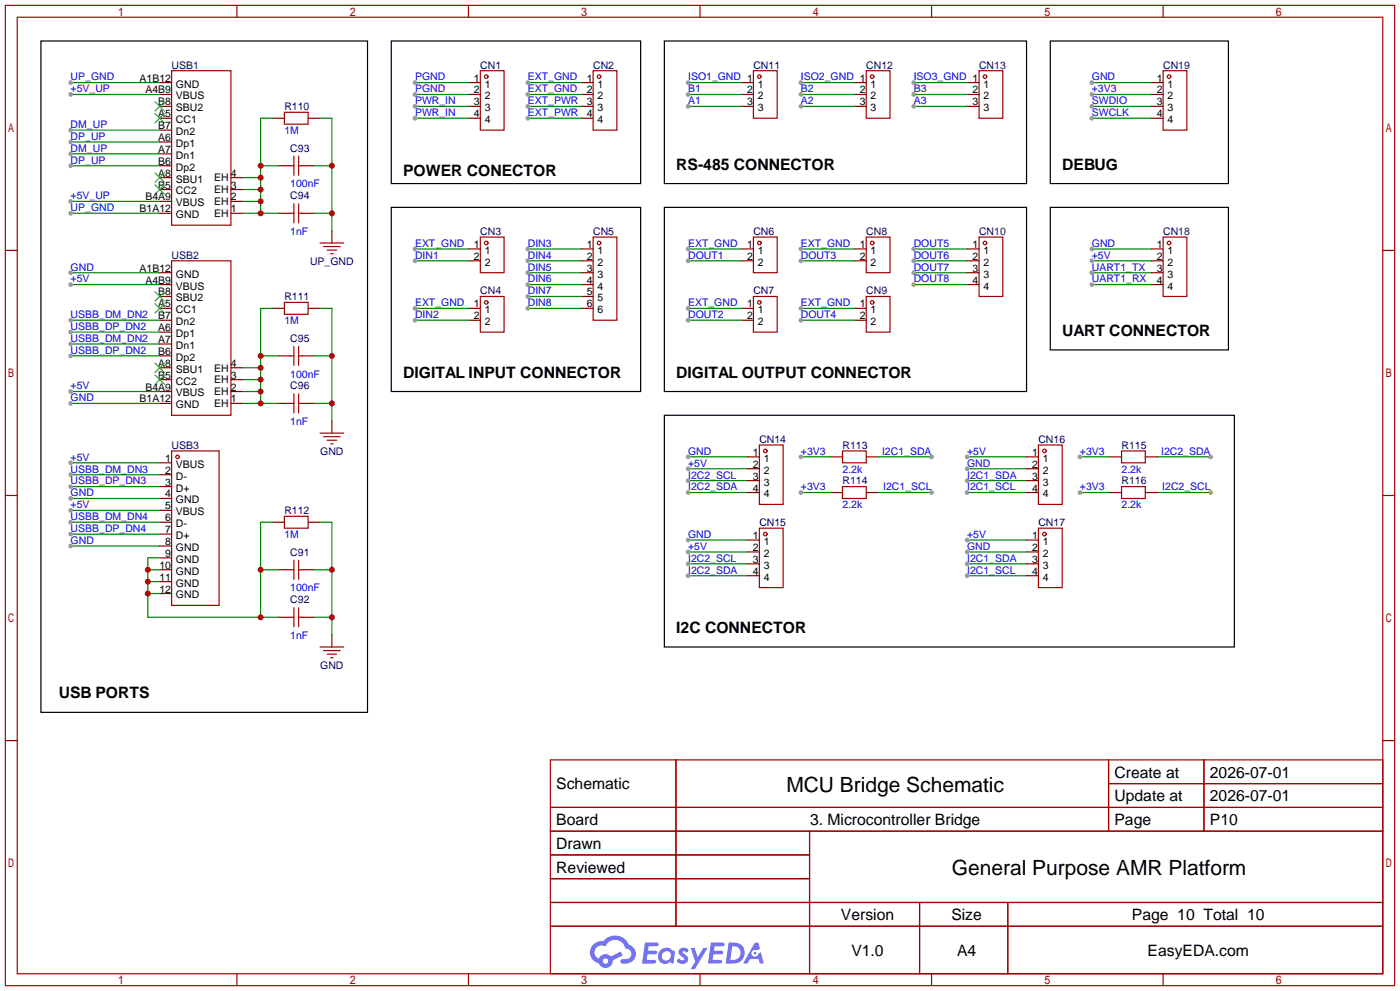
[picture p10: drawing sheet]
<svg xmlns="http://www.w3.org/2000/svg" width="299mm" height="212mm" viewBox="0 0 299 212" stroke-linecap="round" stroke-linejoin="round" font-family="sans-serif">
<g fill="none" stroke="#a10000" stroke-width=".25">
<path d="M1.1 1.1h297.2v209.6h-297.2zM3.7 3.7h292.1v204.5h-292.1zM50.7 1.1v2.6M100.2 1.1v2.6M149.7 1.1v2.6M199.3 1.1v2.6M248.8 1.1v2.6M1.1 53.5h2.6M295.8 53.5h2.5M1.1 105.9h2.6M295.8 105.9h2.5M1.1 158.3h2.6"/>
<path d="M295.8 158.3h2.5M117.7 162.4h178.1v45.8h-178.1zM117.7 172.6h178.1M117.7 177.7h178.1M144.6 162.4v35.6M173.2 177.7v30.5M237.1 162.4v15.3M237.1 167.5h58.7M257.5 162.4v15.3M117.7 182.8h55.5M117.7 192.9h178.1M117.7 187.8h55.5"/>
<path d="M117.7 198h178.1M196.7 192.9v15.3M215.6 192.9v15.3M50.7 208.2v2.5M100.2 208.2v2.5M149.7 208.2v2.5M199.3 208.2v2.5M248.8 208.2v2.5"/>
</g>
<g fill="#5487ff">
<path d="M145.5 202.8a1.3 1.3 0 0 1 1.8 .3l-.4 .6a.54 .54 0 0 0-.9-.2l.1 .2a1.28 1.28 0 0 1 .8 2 1.53 1.53 0 0 1-2.2-.3l.5-.6 .8 .5a.31 .31 0 0 0 .4-.3 .31 .31 0 0 0-.3-.3 1.12 1.12 0 0 1-.6-1.9z"/>
<path d="M147.7 202.7h.9l.7 1.9 1.1-1.9h.9l-2.7 4.5h-.9l1-1.7z"/>
<path d="M138 201.5h1.6a1.31 1.31 0 0 1 1.2 .2 .4 .4 0 0 1-.3 .6h-1.8l-.1 .9h1.6a.4 .4 0 0 1 .4 .4 .4 .4 0 0 1-.4 .4h-1.7l-.2 1.2h1.4a.46 .46 0 0 1 .5 .1 .46 .46 0 0 1 .1 .5l-.3 .2h-2.7z"/>
<path d="M152.1 201.5h1.6a1.32 1.32 0 0 1 1.3 .2 .39 .39 0 0 1-.4 .6h-1.7l-.2 .9h1.7a.4 .4 0 0 1 .3 .4 .4 .4 0 0 1-.4 .4h-1.7l-.2 1.2h1.4a.46 .46 0 0 1 .5 .1 .46 .46 0 0 1 .1 .5l-.3 .2h-2.7z"/>
<path d="M161.5 201.5h.7l.4 1.3-.7 .4a.75 .75 0 0 0-1.1 .3 .75 .75 0 0 0 .5 1 .75 .75 0 0 0 .9-.6l.6-.3 .6 2.4h-.9l-.2-1h-1.9l-.5 1h-.9z"/>
<path d="M155.9 201.5l-.7 4.5h1.5a2.27 2.27 0 0 0 2.6-2.3 2.27 2.27 0 0 0-2.7-2.2zM156.6 202.3a1.5 1.5 0 0 1 1.8 1.5 1.5 1.5 0 0 1-1.9 1.4h-.3z"/>
<path d="M141.3 203.1a1.6 1.6 0 0 0-.3 2.3 1.6 1.6 0 0 0 2.3 .2l.8 .4 .3-2.5-.2-.3h-.4a1.58 1.58 0 0 0-2.5-.1zM141.9 203.6a.98 .98 0 0 1 1.6 .5 .98 .98 0 0 1-1.1 1.2 .94 .94 0 0 1-.8-.6 .94 .94 0 0 1 .3-1.1z"/>
<path d="M126.9 201.9a2.37 2.37 0 0 0 1.2 4 1.54 1.54 0 0 0 1.7 1 1.54 1.54 0 0 0 1.3-1.6l2.1-1.1-.5-.8-2 1.1a1.57 1.57 0 0 0-2.6 .4 1.5 1.5 0 0 1-.8-2.1 1.5 1.5 0 0 1 2.2-.5 2.23 2.23 0 0 1 2.3-1.4 2.23 2.23 0 0 1 2 1.8 1.16 1.16 0 0 1 1.2 1.1 1.16 1.16 0 0 1-1 1.3h-.7a.47 .47 0 0 0-.6 .3 .47 .47 0 0 0 .4 .6 2.17 2.17 0 0 0 2.5-1 2.17 2.17 0 0 0-.3-2.7l-.8-.4a3.2 3.2 0 0 0-5.4-.7l-1.2 .1zM129 205.4a.58 .58 0 0 1 1.1 0 .58 .58 0 0 1-1.1 0z"/>
<circle cx="161.5" cy="203.8" r=".28"/>
</g>
<g fill="none" stroke="#a10000" stroke-width=".25">
<path d="M36.7 15.1h12.7v33h-12.7zM102.7 15.1h5.1v12.7h-5.1zM126.9 15.1h5.1v12.7h-5.1zM161.2 15.1h5v10.2h-5zM185.3 15.1h5.1v10.2h-5.1zM209.4 15.1h5.1v10.2h-5.1zM36.7 55.8h12.7v33h-12.7zM102.7 50.7h5.1v7.6h-5.1zM126.9 50.7h5.1v17.8h-5.1zM161.2 50.7h5v7.6h-5zM185.3 50.7h5.1v7.6h-5.1zM209.4 50.7h5.1v12.7h-5.1z"/>
<path d="M102.7 63.4h5.1v7.6h-5.1zM161.2 63.4h5v7.6h-5zM185.3 63.4h5.1v7.6h-5.1zM36.7 96.4h10.2v33h-10.2z"/>
<circle cx="104" cy="16.4" r=".38"/>
<circle cx="128.1" cy="16.4" r=".38"/>
<circle cx="162.4" cy="16.4" r=".38"/>
<circle cx="186.6" cy="16.4" r=".38"/>
<circle cx="210.7" cy="16.4" r=".38"/>
<circle cx="104" cy="51.9" r=".38"/>
<circle cx="128.1" cy="51.9" r=".38"/>
<circle cx="162.4" cy="51.9" r=".38"/>
<circle cx="186.6" cy="51.9" r=".38"/>
<circle cx="210.7" cy="51.9" r=".38"/>
<circle cx="104" cy="64.6" r=".38"/>
<circle cx="162.4" cy="64.6" r=".38"/>
<circle cx="186.6" cy="64.6" r=".38"/>
<circle cx="38" cy="97.7" r=".38"/>
</g>
<g fill="none" stroke="#870000" stroke-width=".25">
<path d="M34.2 17.7h2.5M100.2 17.7h2.5M124.3 17.7h2.6M158.6 17.7h2.6M182.8 17.7h2.5M206.9 17.7h2.5M34.2 20.2h2.5M34.2 22.7h2.5M34.2 25.3h2.5M34.2 27.8h2.5M34.2 30.4h2.5M34.2 32.9h2.5"/>
<path d="M34.2 35.4h2.5M34.2 38h2.5M49.4 38h2.5M100.2 20.2h2.5M100.2 22.7h2.5M100.2 25.3h2.5M124.3 20.2h2.6M124.3 22.7h2.6M124.3 25.3h2.6M158.6 20.2h2.6M158.6 22.7h2.6M182.8 20.2h2.5"/>
<path d="M182.8 22.7h2.5M206.9 20.2h2.5M206.9 22.7h2.5M34.2 40.5h2.5M34.2 43.1h2.5M34.2 45.6h2.5M34.2 58.3h2.5M49.4 40.5h2.5M49.4 43.1h2.5M49.4 45.6h2.5M100.2 53.2h2.5M100.2 55.8h2.5"/>
<path d="M124.3 58.3h2.6M124.3 53.2h2.6M124.3 55.8h2.6M158.6 53.2h2.6M158.6 55.8h2.6M182.8 53.2h2.5M182.8 55.8h2.5M206.9 58.3h2.5M206.9 53.2h2.5M206.9 55.8h2.5M34.2 60.8h2.5M34.2 63.4h2.5"/>
<path d="M34.2 65.9h2.5M34.2 68.5h2.5M34.2 71h2.5M34.2 73.5h2.5M34.2 76.1h2.5M34.2 78.6h2.5M49.4 78.6h2.5M100.2 65.9h2.5M100.2 68.5h2.5M124.3 60.8h2.6M124.3 63.4h2.6M124.3 65.9h2.6"/>
<path d="M158.6 65.9h2.6M158.6 68.5h2.6M182.8 65.9h2.5M182.8 68.5h2.5M206.9 60.8h2.5M34.2 98.9h2.5M34.2 81.2h2.5M34.2 83.7h2.5M34.2 86.2h2.5M49.4 81.2h2.5M49.4 83.7h2.5M49.4 86.2h2.5"/>
<path d="M34.2 101.5h2.5M34.2 104h2.5M34.2 106.6h2.5M34.2 109.1h2.5M34.2 111.6h2.5M34.2 114.2h2.5M34.2 116.7h2.5M34.2 119.3h2.5M34.2 121.8h2.5M34.2 124.3h2.5M34.2 126.9h2.5"/>
</g>
<g fill="none" stroke="#3c3" stroke-width=".25">
<path d="M33.1 21.7l2.1 2M33.1 24.3l2.1 2M33.1 37l2.1 2M33.1 39.5l2.1 2M35.2 21.7l-2.1 2M35.2 24.3l-2.1 2M35.2 37l-2.1 2M35.2 39.5l-2.1 2M33.1 62.4l2.1 2M33.1 64.9l2.1 2M33.1 77.6l2.1 2M35.2 62.4l-2.1 2"/>
<path d="M35.2 64.9l-2.1 2M35.2 77.6l-2.1 2M33.1 80.1l2.1 2.1M35.2 80.1l-2.1 2.1"/>
</g>
<path d="M15.1 20.2h19.1" fill="none" stroke="#008700" stroke-width=".25"/>
<circle cx="15.1" cy="20.2" r=".51" fill="#999"/>
<path d="M15.1 17.7h19.1" fill="none" stroke="#008700" stroke-width=".25"/>
<circle cx="15.1" cy="17.7" r=".51" fill="#999"/>
<path d="M15.1 43.1h19.1" fill="none" stroke="#008700" stroke-width=".25"/>
<circle cx="15.1" cy="43.1" r=".51" fill="#999"/>
<path d="M15.1 45.6h19.1" fill="none" stroke="#008700" stroke-width=".25"/>
<circle cx="15.1" cy="45.6" r=".51" fill="#999"/>
<path d="M15.1 27.8h19.1" fill="none" stroke="#008700" stroke-width=".25"/>
<circle cx="15.1" cy="27.8" r=".51" fill="#999"/>
<path d="M15.1 32.9h19.1" fill="none" stroke="#008700" stroke-width=".25"/>
<circle cx="15.1" cy="32.9" r=".51" fill="#999"/>
<path d="M15.1 30.4h19.1" fill="none" stroke="#008700" stroke-width=".25"/>
<circle cx="15.1" cy="30.4" r=".51" fill="#999"/>
<path d="M15.1 35.4h19.1" fill="none" stroke="#008700" stroke-width=".25"/>
<circle cx="15.1" cy="35.4" r=".51" fill="#999"/>
<g fill="none" stroke="#a10000" stroke-width=".25">
<path d="M60.8 24h5.1v2.5h-5.1zM62.1 35.4h.8M62.9 33.4v4.1M63.9 33.4v4.1M63.9 35.4h.7M62.1 45.6h.8M62.9 43.6v4M63.9 43.6v4M63.9 45.6h.7M68.5 51.9h5M69.2 52.7h3.6M70 53.5h2"/>
<path d="M70.7 54.2h.5"/>
</g>
<path d="M58.3 25.3h2.5M59.6 35.4h2.5M64.6 35.4h2.6M65.9 25.3h2.6M59.6 45.6h2.5M64.6 45.6h2.6M71 49.4v2.5" fill="none" stroke="#870000" stroke-width=".25"/>
<path d="M51.9 38h3.9M55.8 35.4h3.8M58.3 25.3h-2.5v20.3M51.9 40.5h3.9M51.9 43.1h3.9M51.9 45.6h7.7" fill="none" stroke="#008700" stroke-width=".25"/>
<g fill="#c00">
<circle cx="55.8" cy="35.4" r=".63"/>
<circle cx="55.8" cy="38" r=".63"/>
<circle cx="55.8" cy="40.5" r=".63"/>
<circle cx="55.8" cy="43.1" r=".63"/>
<circle cx="55.8" cy="45.6" r=".63"/>
</g>
<path d="M67.2 35.4h3.8M68.5 25.3h2.5v24.1M67.2 45.6h3.8" fill="none" stroke="#008700" stroke-width=".25"/>
<g fill="#c00">
<circle cx="71" cy="45.6" r=".63"/>
<circle cx="71" cy="35.4" r=".63"/>
</g>
<g fill="none" stroke="#a10000" stroke-width=".25">
<path d="M60.8 64.6h5.1v2.6h-5.1zM62.1 76.1h.8M62.9 74v4.1M63.9 74v4.1M63.9 76.1h.7M62.1 86.2h.8M62.9 84.2v4.1M63.9 84.2v4.1M63.9 86.2h.7M68.5 92.6h5M69.2 93.3h3.6M70 94.1h2"/>
<path d="M70.7 94.9h.5"/>
</g>
<path d="M58.3 65.9h2.5M59.6 76.1h2.5M64.6 76.1h2.6M65.9 65.9h2.6M59.6 86.2h2.5M64.6 86.2h2.6M71 90v2.6" fill="none" stroke="#870000" stroke-width=".25"/>
<path d="M51.9 78.6h3.9M55.8 76.1h3.8M58.3 65.9h-2.5v20.3M51.9 81.2h3.9M51.9 83.7h3.9M51.9 86.2h7.7" fill="none" stroke="#008700" stroke-width=".25"/>
<g fill="#c00">
<circle cx="55.8" cy="76.1" r=".63"/>
<circle cx="55.8" cy="78.6" r=".63"/>
<circle cx="55.8" cy="81.2" r=".63"/>
<circle cx="55.8" cy="83.7" r=".63"/>
<circle cx="55.8" cy="86.2" r=".63"/>
</g>
<path d="M67.2 76.1h3.8M68.5 65.9h2.5v24.1M67.2 86.2h3.8" fill="none" stroke="#008700" stroke-width=".25"/>
<g fill="#c00">
<circle cx="71" cy="86.2" r=".63"/>
<circle cx="71" cy="76.1" r=".63"/>
</g>
<path d="M15.1 60.8h19.1" fill="none" stroke="#008700" stroke-width=".25"/>
<circle cx="15.1" cy="60.8" r=".51" fill="#999"/>
<path d="M15.1 58.3h19.1" fill="none" stroke="#008700" stroke-width=".25"/>
<circle cx="15.1" cy="58.3" r=".51" fill="#999"/>
<path d="M15.1 83.7h19.1" fill="none" stroke="#008700" stroke-width=".25"/>
<circle cx="15.1" cy="83.7" r=".51" fill="#999"/>
<path d="M15.1 86.2h19.1" fill="none" stroke="#008700" stroke-width=".25"/>
<circle cx="15.1" cy="86.2" r=".51" fill="#999"/>
<path d="M15.1 68.5h19.1" fill="none" stroke="#008700" stroke-width=".25"/>
<circle cx="15.1" cy="68.5" r=".51" fill="#999"/>
<path d="M15.1 73.5h19.1" fill="none" stroke="#008700" stroke-width=".25"/>
<circle cx="15.1" cy="73.5" r=".51" fill="#999"/>
<path d="M15.1 71h19.1" fill="none" stroke="#008700" stroke-width=".25"/>
<circle cx="15.1" cy="71" r=".51" fill="#999"/>
<path d="M15.1 76.1h19.1" fill="none" stroke="#008700" stroke-width=".25"/>
<circle cx="15.1" cy="76.1" r=".51" fill="#999"/>
<path d="M15.1 101.5h19.1" fill="none" stroke="#008700" stroke-width=".25"/>
<circle cx="15.1" cy="101.5" r=".51" fill="#999"/>
<path d="M15.1 104h19.1" fill="none" stroke="#008700" stroke-width=".25"/>
<circle cx="15.1" cy="104" r=".51" fill="#999"/>
<path d="M15.1 111.6h19.1" fill="none" stroke="#008700" stroke-width=".25"/>
<circle cx="15.1" cy="111.6" r=".51" fill="#999"/>
<path d="M15.1 114.2h19.1" fill="none" stroke="#008700" stroke-width=".25"/>
<circle cx="15.1" cy="114.2" r=".51" fill="#999"/>
<path d="M15.1 98.9h19.1" fill="none" stroke="#008700" stroke-width=".25"/>
<circle cx="15.1" cy="98.9" r=".51" fill="#999"/>
<path d="M15.1 109.1h19.1" fill="none" stroke="#008700" stroke-width=".25"/>
<circle cx="15.1" cy="109.1" r=".51" fill="#999"/>
<path d="M15.1 106.6h19.1" fill="none" stroke="#008700" stroke-width=".25"/>
<circle cx="15.1" cy="106.6" r=".51" fill="#999"/>
<path d="M15.1 116.7h19.1" fill="none" stroke="#008700" stroke-width=".25"/>
<circle cx="15.1" cy="116.7" r=".51" fill="#999"/>
<g fill="none" stroke="#a10000" stroke-width=".25">
<path d="M60.8 110.4h5.1v2.5h-5.1zM62.9 119.8v4M63.9 119.8v4M62.1 132h.8M62.1 121.8h.8M62.9 129.9v4.1M63.9 129.9v4.1M63.9 132h.7M63.9 121.8h.7M68.5 138.3h5M69.2 139.1h3.6M70 139.8h2"/>
<path d="M70.7 140.6h.5"/>
</g>
<path d="M58.3 111.6h2.5M65.9 111.6h2.6M59.6 132h2.5M59.6 121.8h2.5M64.6 132h2.6M64.6 121.8h2.6M71 135.8v2.5" fill="none" stroke="#870000" stroke-width=".25"/>
<path d="M68.5 111.6h2.5v24.2M67.2 132h3.8M67.2 121.8h3.8" fill="none" stroke="#008700" stroke-width=".25"/>
<g fill="#c00">
<circle cx="71" cy="132" r=".63"/>
<circle cx="71" cy="121.8" r=".63"/>
</g>
<path d="M34.2 119.3h-2.6v12.7h28M58.3 111.6h-2.5v20.4M31.6 121.8h2.6M31.6 126.9h2.6M31.6 124.3h2.6M55.8 121.8h3.8" fill="none" stroke="#008700" stroke-width=".25"/>
<g fill="#c00">
<circle cx="55.8" cy="121.8" r=".63"/>
<circle cx="55.8" cy="132" r=".63"/>
<circle cx="31.6" cy="126.9" r=".63"/>
<circle cx="31.6" cy="124.3" r=".63"/>
<circle cx="31.6" cy="121.8" r=".63"/>
</g>
<path d="M8.8 8.8h69.8v143.5h-69.8z" fill="none" stroke="#000" stroke-width=".25"/>
<path d="M112.9 22.7h11.4" fill="none" stroke="#008700" stroke-width=".25"/>
<circle cx="112.9" cy="22.7" r=".51" fill="#999"/>
<path d="M112.9 20.2h11.4" fill="none" stroke="#008700" stroke-width=".25"/>
<circle cx="112.9" cy="20.2" r=".51" fill="#999"/>
<path d="M112.9 17.7h11.4" fill="none" stroke="#008700" stroke-width=".25"/>
<circle cx="112.9" cy="17.7" r=".51" fill="#999"/>
<path d="M112.9 25.3h11.4" fill="none" stroke="#008700" stroke-width=".25"/>
<circle cx="112.9" cy="25.3" r=".51" fill="#999"/>
<path d="M83.7 8.8h53.3v30.4h-53.3z" fill="none" stroke="#000" stroke-width=".25"/>
<path d="M112.9 53.2h11.4" fill="none" stroke="#008700" stroke-width=".25"/>
<circle cx="112.9" cy="53.2" r=".51" fill="#999"/>
<path d="M112.9 55.8h11.4" fill="none" stroke="#008700" stroke-width=".25"/>
<circle cx="112.9" cy="55.8" r=".51" fill="#999"/>
<path d="M112.9 58.3h11.4" fill="none" stroke="#008700" stroke-width=".25"/>
<circle cx="112.9" cy="58.3" r=".51" fill="#999"/>
<path d="M112.9 60.8h11.4" fill="none" stroke="#008700" stroke-width=".25"/>
<circle cx="112.9" cy="60.8" r=".51" fill="#999"/>
<path d="M112.9 63.4h11.4" fill="none" stroke="#008700" stroke-width=".25"/>
<circle cx="112.9" cy="63.4" r=".51" fill="#999"/>
<path d="M112.9 65.9h11.4" fill="none" stroke="#008700" stroke-width=".25"/>
<circle cx="112.9" cy="65.9" r=".51" fill="#999"/>
<path d="M171.3 65.9h11.5" fill="none" stroke="#008700" stroke-width=".25"/>
<circle cx="171.3" cy="65.9" r=".51" fill="#999"/>
<path d="M171.3 53.2h11.5" fill="none" stroke="#008700" stroke-width=".25"/>
<circle cx="171.3" cy="53.2" r=".51" fill="#999"/>
<path d="M147.2 53.2h11.4" fill="none" stroke="#008700" stroke-width=".25"/>
<circle cx="147.2" cy="53.2" r=".51" fill="#999"/>
<path d="M147.2 65.9h11.4" fill="none" stroke="#008700" stroke-width=".25"/>
<circle cx="147.2" cy="65.9" r=".51" fill="#999"/>
<path d="M147.2 55.8h11.4" fill="none" stroke="#008700" stroke-width=".25"/>
<circle cx="147.2" cy="55.8" r=".51" fill="#999"/>
<path d="M147.2 68.5h11.4" fill="none" stroke="#008700" stroke-width=".25"/>
<circle cx="147.2" cy="68.5" r=".51" fill="#999"/>
<path d="M171.3 55.8h11.5" fill="none" stroke="#008700" stroke-width=".25"/>
<circle cx="171.3" cy="55.8" r=".51" fill="#999"/>
<path d="M171.3 68.5h11.5" fill="none" stroke="#008700" stroke-width=".25"/>
<circle cx="171.3" cy="68.5" r=".51" fill="#999"/>
<path d="M195.5 53.2h11.4" fill="none" stroke="#008700" stroke-width=".25"/>
<circle cx="195.5" cy="53.2" r=".51" fill="#999"/>
<path d="M195.5 55.8h11.4" fill="none" stroke="#008700" stroke-width=".25"/>
<circle cx="195.5" cy="55.8" r=".51" fill="#999"/>
<path d="M195.5 58.3h11.4" fill="none" stroke="#008700" stroke-width=".25"/>
<circle cx="195.5" cy="58.3" r=".51" fill="#999"/>
<path d="M195.5 60.8h11.4" fill="none" stroke="#008700" stroke-width=".25"/>
<circle cx="195.5" cy="60.8" r=".51" fill="#999"/>
<path d="M83.7 44.3h53.3v39.4h-53.3zM142.1 44.3h77.5v39.4h-77.5z" fill="none" stroke="#000" stroke-width=".25"/>
<path d="M147.2 17.7h11.4" fill="none" stroke="#008700" stroke-width=".25"/>
<circle cx="147.2" cy="17.7" r=".51" fill="#999"/>
<path d="M171.3 17.7h11.5" fill="none" stroke="#008700" stroke-width=".25"/>
<circle cx="171.3" cy="17.7" r=".51" fill="#999"/>
<path d="M195.5 17.7h11.4" fill="none" stroke="#008700" stroke-width=".25"/>
<circle cx="195.5" cy="17.7" r=".51" fill="#999"/>
<path d="M147.2 22.7h11.4" fill="none" stroke="#008700" stroke-width=".25"/>
<circle cx="147.2" cy="22.7" r=".51" fill="#999"/>
<path d="M147.2 20.2h11.4" fill="none" stroke="#008700" stroke-width=".25"/>
<circle cx="147.2" cy="20.2" r=".51" fill="#999"/>
<path d="M171.3 22.7h11.5" fill="none" stroke="#008700" stroke-width=".25"/>
<circle cx="171.3" cy="22.7" r=".51" fill="#999"/>
<path d="M171.3 20.2h11.5" fill="none" stroke="#008700" stroke-width=".25"/>
<circle cx="171.3" cy="20.2" r=".51" fill="#999"/>
<path d="M195.5 22.7h11.4" fill="none" stroke="#008700" stroke-width=".25"/>
<circle cx="195.5" cy="22.7" r=".51" fill="#999"/>
<path d="M195.5 20.2h11.4" fill="none" stroke="#008700" stroke-width=".25"/>
<circle cx="195.5" cy="20.2" r=".51" fill="#999"/>
<path d="M142.1 8.8h77.5v30.4h-77.5z" fill="none" stroke="#000" stroke-width=".25"/>
<path d="M206.9 102.7h12.7" fill="none" stroke="#008700" stroke-width=".25"/>
<circle cx="206.9" cy="102.7" r=".51" fill="#999"/>
<path d="M206.9 105.3h12.7" fill="none" stroke="#008700" stroke-width=".25"/>
<circle cx="206.9" cy="105.3" r=".51" fill="#999"/>
<path d="M147.2 97.7h12.7" fill="none" stroke="#008700" stroke-width=".25"/>
<circle cx="147.2" cy="97.7" r=".51" fill="#999"/>
<path d="M180.2 96.4h5.1v2.5h-5.1zM180.2 104h5.1v2.6h-5.1z" fill="none" stroke="#a10000" stroke-width=".25"/>
<path d="M177.7 97.7h2.5M185.3 97.7h2.5M177.7 105.3h2.5M185.3 105.3h2.5" fill="none" stroke="#870000" stroke-width=".25"/>
<path d="M147.2 100.2h12.7" fill="none" stroke="#008700" stroke-width=".25"/>
<circle cx="147.2" cy="100.2" r=".51" fill="#999"/>
<path d="M171.3 97.7h6.4" fill="none" stroke="#008700" stroke-width=".25"/>
<circle cx="171.3" cy="97.7" r=".51" fill="#999"/>
<path d="M171.3 105.3h6.4" fill="none" stroke="#008700" stroke-width=".25"/>
<circle cx="171.3" cy="105.3" r=".51" fill="#999"/>
<path d="M187.8 97.7h11.5" fill="none" stroke="#008700" stroke-width=".25"/>
<circle cx="199.3" cy="97.7" r=".51" fill="#999"/>
<path d="M187.8 105.3h11.5" fill="none" stroke="#008700" stroke-width=".25"/>
<circle cx="199.3" cy="105.3" r=".51" fill="#999"/>
<path d="M206.9 120.5h12.7" fill="none" stroke="#008700" stroke-width=".25"/>
<circle cx="206.9" cy="120.5" r=".51" fill="#999"/>
<path d="M206.9 123.1h12.7" fill="none" stroke="#008700" stroke-width=".25"/>
<circle cx="206.9" cy="123.1" r=".51" fill="#999"/>
<path d="M147.2 115.4h12.7" fill="none" stroke="#008700" stroke-width=".25"/>
<circle cx="147.2" cy="115.4" r=".51" fill="#999"/>
<path d="M147.2 118h12.7" fill="none" stroke="#008700" stroke-width=".25"/>
<circle cx="147.2" cy="118" r=".51" fill="#999"/>
<path d="M147.2 102.7h12.7" fill="none" stroke="#008700" stroke-width=".25"/>
<circle cx="147.2" cy="102.7" r=".51" fill="#999"/>
<path d="M147.2 105.3h12.7" fill="none" stroke="#008700" stroke-width=".25"/>
<circle cx="147.2" cy="105.3" r=".51" fill="#999"/>
<path d="M206.9 97.7h12.7" fill="none" stroke="#008700" stroke-width=".25"/>
<circle cx="206.9" cy="97.7" r=".51" fill="#999"/>
<path d="M206.9 100.2h12.7" fill="none" stroke="#008700" stroke-width=".25"/>
<circle cx="206.9" cy="100.2" r=".51" fill="#999"/>
<path d="M147.2 120.5h12.7" fill="none" stroke="#008700" stroke-width=".25"/>
<circle cx="147.2" cy="120.5" r=".51" fill="#999"/>
<path d="M147.2 123.1h12.7" fill="none" stroke="#008700" stroke-width=".25"/>
<circle cx="147.2" cy="123.1" r=".51" fill="#999"/>
<path d="M206.9 115.4h12.7" fill="none" stroke="#008700" stroke-width=".25"/>
<circle cx="206.9" cy="115.4" r=".51" fill="#999"/>
<path d="M206.9 118h12.7" fill="none" stroke="#008700" stroke-width=".25"/>
<circle cx="206.9" cy="118" r=".51" fill="#999"/>
<path d="M142.1 88.8h121.9v49.5h-121.9z" fill="none" stroke="#000" stroke-width=".25"/>
<path d="M233.6 58.3h12.7" fill="none" stroke="#008700" stroke-width=".25"/>
<circle cx="233.6" cy="58.3" r=".51" fill="#999"/>
<path d="M233.6 22.7h12.7" fill="none" stroke="#008700" stroke-width=".25"/>
<circle cx="233.6" cy="22.7" r=".51" fill="#999"/>
<path d="M233.6 60.8h12.7" fill="none" stroke="#008700" stroke-width=".25"/>
<circle cx="233.6" cy="60.8" r=".51" fill="#999"/>
<path d="M233.6 25.3h12.7" fill="none" stroke="#008700" stroke-width=".25"/>
<circle cx="233.6" cy="25.3" r=".51" fill="#999"/>
<path d="M233.6 53.2h12.7" fill="none" stroke="#008700" stroke-width=".25"/>
<circle cx="233.6" cy="53.2" r=".51" fill="#999"/>
<path d="M233.6 17.7h12.7" fill="none" stroke="#008700" stroke-width=".25"/>
<circle cx="233.6" cy="17.7" r=".51" fill="#999"/>
<path d="M233.6 55.8h12.7" fill="none" stroke="#008700" stroke-width=".25"/>
<circle cx="233.6" cy="55.8" r=".51" fill="#999"/>
<path d="M233.6 20.2h12.7" fill="none" stroke="#008700" stroke-width=".25"/>
<circle cx="233.6" cy="20.2" r=".51" fill="#999"/>
<path d="M224.7 8.8h38.1v30.4h-38.1zM224.7 44.3h38.1v30.5h-38.1z" fill="none" stroke="#000" stroke-width=".25"/>
<g fill="none" stroke="#a10000" stroke-width=".25">
<path d="M248.8 15.1h5.1v12.7h-5.1zM248.8 50.7h5.1v12.7h-5.1zM162.4 95.1h5.1v12.7h-5.1zM222.1 95.1h5.1v12.7h-5.1zM162.4 112.9h5.1v12.7h-5.1zM222.1 112.9h5.1v12.7h-5.1z"/>
<circle cx="250.1" cy="16.4" r=".38"/>
<circle cx="250.1" cy="51.9" r=".38"/>
<circle cx="163.7" cy="96.4" r=".38"/>
<circle cx="223.4" cy="96.4" r=".38"/>
<circle cx="163.7" cy="114.2" r=".38"/>
<circle cx="223.4" cy="114.2" r=".38"/>
</g>
<g fill="none" stroke="#870000" stroke-width=".25">
<path d="M246.3 17.7h2.5M246.3 20.2h2.5M246.3 22.7h2.5M246.3 25.3h2.5M246.3 53.2h2.5M246.3 55.8h2.5M246.3 58.3h2.5M246.3 60.8h2.5M159.9 97.7h2.5M219.6 97.7h2.5M159.9 100.2h2.5M159.9 102.7h2.5"/>
<path d="M159.9 105.3h2.5M159.9 115.4h2.5M159.9 118h2.5M219.6 100.2h2.5M219.6 102.7h2.5M219.6 105.3h2.5M219.6 115.4h2.5M219.6 118h2.5M159.9 120.5h2.5M159.9 123.1h2.5M219.6 120.5h2.5M219.6 123.1h2.5"/>
</g>
<path d="M247.5 105.3h11.5" fill="none" stroke="#008700" stroke-width=".25"/>
<circle cx="259" cy="105.3" r=".51" fill="#999"/>
<path d="M247.5 97.7h11.5" fill="none" stroke="#008700" stroke-width=".25"/>
<circle cx="259" cy="97.7" r=".51" fill="#999"/>
<path d="M231 105.3h6.4" fill="none" stroke="#008700" stroke-width=".25"/>
<circle cx="231" cy="105.3" r=".51" fill="#999"/>
<path d="M239.9 96.4h5.1v2.5h-5.1zM239.9 104h5.1v2.6h-5.1z" fill="none" stroke="#a10000" stroke-width=".25"/>
<path d="M237.4 97.7h2.5M245 97.7h2.5M237.4 105.3h2.5M245 105.3h2.5" fill="none" stroke="#870000" stroke-width=".25"/>
<path d="M231 97.7h6.4" fill="none" stroke="#008700" stroke-width=".25"/>
<circle cx="231" cy="97.7" r=".51" fill="#999"/>
<path d="M88.8 20.2h11.4" fill="none" stroke="#008700" stroke-width=".25"/>
<circle cx="88.8" cy="20.2" r=".51" fill="#999"/>
<path d="M88.8 17.7h11.4" fill="none" stroke="#008700" stroke-width=".25"/>
<circle cx="88.8" cy="17.7" r=".51" fill="#999"/>
<path d="M88.8 22.7h11.4" fill="none" stroke="#008700" stroke-width=".25"/>
<circle cx="88.8" cy="22.7" r=".51" fill="#999"/>
<path d="M88.8 25.3h11.4" fill="none" stroke="#008700" stroke-width=".25"/>
<circle cx="88.8" cy="25.3" r=".51" fill="#999"/>
<path d="M88.8 53.2h11.4" fill="none" stroke="#008700" stroke-width=".25"/>
<circle cx="88.8" cy="53.2" r=".51" fill="#999"/>
<path d="M88.8 55.8h11.4" fill="none" stroke="#008700" stroke-width=".25"/>
<circle cx="88.8" cy="55.8" r=".51" fill="#999"/>
<path d="M88.8 65.9h11.4" fill="none" stroke="#008700" stroke-width=".25"/>
<circle cx="88.8" cy="65.9" r=".51" fill="#999"/>
<path d="M88.8 68.5h11.4" fill="none" stroke="#008700" stroke-width=".25"/>
<circle cx="88.8" cy="68.5" r=".51" fill="#999"/>
<g font-size="4.5">
<text x="168.2" y="169.3">MCU Bridge Schematic</text>
<text x="203.6" y="187.1">General Purpose AMR Platform</text>
</g>
<g font-size="3.4">
<text x="86.2" y="37.5">POWER CONECTOR</text>
<text x="144.7" y="36.3">RS-485 CONNECTOR</text>
<text x="227.2" y="36.3">DEBUG</text>
<text x="227.2" y="71.8">UART CONNECTOR</text>
<text x="86.2" y="80.7">DIGITAL INPUT CONNECTOR</text>
<text x="144.7" y="80.7">DIGITAL OUTPUT CONNECTOR</text>
<text x="144.7" y="135.3">I2C CONNECTOR</text>
<text x="12.6" y="149.3">USB PORTS</text>
<text x="238.4" y="166.2">Create at</text>
<text x="258.8" y="166.2">2026-07-01</text>
<text x="119" y="168.7">Schematic</text>
<text x="238.4" y="171.3">Update at</text>
<text x="258.8" y="171.3">2026-07-01</text>
<text x="119" y="176.4">Board</text>
<text x="173.3" y="176.4">3. Microcontroller Bridge</text>
<text x="238.4" y="176.4">Page</text>
<text x="258.8" y="176.4">P10</text>
<text x="119" y="181.4">Drawn</text>
<text x="119" y="186.5">Reviewed</text>
<text x="179.9" y="196.7">Version</text>
<text x="203.5" y="196.7">Size</text>
<text x="242.1" y="196.7">Page 10 Total 10</text>
<text x="182.1" y="204.3">V1.0</text>
<text x="204.7" y="204.3">A4</text>
<text x="245.5" y="204.3">EasyEDA.com</text>
</g>
<g font-size="2.2" fill="#00f">
<text x="15.1" y="17.2">UP_GND</text>
<text x="88.8" y="17.2">PGND</text>
<text x="112.9" y="17.2">EXT_GND</text>
<text x="147.2" y="17.2">ISO1_GND 1</text>
<text x="171.3" y="17.2">ISO2_GND 1</text>
<text x="195.5" y="17.2">ISO3_GND 1</text>
<text x="233.6" y="17.2">GND</text>
<text x="15.1" y="19.7">+5V_UP</text>
<text x="88.8" y="19.7">PGND</text>
<text x="88.8" y="22.3">PWR_IN</text>
<text x="112.9" y="22.3">EXT_PWR</text>
<text x="112.9" y="19.7">EXT_GND</text>
<text x="147.2" y="22.3">A1</text>
<text x="147.2" y="19.7">B1</text>
<text x="171.3" y="22.3">A2</text>
<text x="171.3" y="19.7">B2</text>
<text x="195.5" y="22.3">A3</text>
<text x="195.5" y="19.7">B3</text>
<text x="233.6" y="22.3">SWDIO</text>
<text x="233.6" y="19.7">+3V3</text>
<text x="15.1" y="27.4">DM_UP</text>
<text x="15.1" y="29.9">DP_UP</text>
<text x="60.8" y="28.6">1M</text>
<text x="88.8" y="24.8">PWR_IN</text>
<text x="112.9" y="24.8">EXT_PWR</text>
<text x="233.6" y="24.8">SWCLK</text>
<text x="15.1" y="32.4">DM_UP</text>
<text x="15.1" y="35">DP_UP</text>
<text x="62.1" y="40.1">100nF</text>
<text x="15.1" y="42.6">+5V_UP</text>
<text x="15.1" y="45.1">UP_GND</text>
<text x="62.1" y="50.2">1nF</text>
<text x="88.8" y="52.8">EXT_GND</text>
<text x="112.9" y="52.8">DIN3</text>
<text x="147.2" y="52.8">EXT_GND</text>
<text x="171.3" y="52.8">EXT_GND</text>
<text x="195.5" y="52.8">DOUT5</text>
<text x="233.6" y="52.8">GND</text>
<text x="15.1" y="57.8">GND</text>
<text x="88.8" y="55.3">DIN1</text>
<text x="112.9" y="55.3">DIN4</text>
<text x="112.9" y="57.8">DIN5</text>
<text x="147.2" y="55.3">DOUT1</text>
<text x="171.3" y="55.3">DOUT3</text>
<text x="195.5" y="55.3">DOUT6</text>
<text x="195.5" y="57.8">DOUT7</text>
<text x="233.6" y="57.8">UART1_TX</text>
<text x="233.6" y="55.3">+5V</text>
<text x="15.1" y="60.4">+5V</text>
<text x="88.8" y="65.5">EXT_GND</text>
<text x="112.9" y="60.4">DIN6</text>
<text x="112.9" y="62.9">DIN7</text>
<text x="112.9" y="65.5">DIN8</text>
<text x="147.2" y="65.5">EXT_GND</text>
<text x="171.3" y="65.5">EXT_GND</text>
<text x="195.5" y="60.4">DOUT8</text>
<text x="233.6" y="60.4">UART1_RX</text>
<text x="15.1" y="68">USBB_DM_DN2</text>
<text x="15.1" y="70.5">USBB_DP_DN2</text>
<text x="60.8" y="69.3">1M</text>
<text x="88.8" y="68">DIN2</text>
<text x="147.2" y="68">DOUT2</text>
<text x="171.3" y="68">DOUT4</text>
<text x="15.1" y="73.1">USBB_DM_DN2</text>
<text x="15.1" y="75.6">USBB_DP_DN2</text>
<text x="15.1" y="83.2">+5V</text>
<text x="62.1" y="80.7">100nF</text>
<text x="15.1" y="85.8">GND</text>
<text x="62.1" y="90.9">1nF</text>
<text x="15.1" y="101">USBB_DM_DN3</text>
<text x="15.1" y="98.5">+5V</text>
<text x="147.2" y="97.2">GND</text>
<text x="147.2" y="99.8">+5V</text>
<text x="171.3" y="97.2">+3V3</text>
<text x="180.2" y="101">2.2k</text>
<text x="188.7" y="97.2">I2C1_SDA</text>
<text x="206.9" y="97.2">+5V</text>
<text x="206.9" y="99.8">GND</text>
<text x="231" y="97.2">+3V3</text>
<text x="239.9" y="101">2.2k</text>
<text x="248.4" y="97.2">I2C2_SDA</text>
<text x="15.1" y="103.6">USBB_DP_DN3</text>
<text x="15.1" y="106.1">GND</text>
<text x="147.2" y="102.3">I2C2_SCL</text>
<text x="147.2" y="104.8">I2C2_SDA</text>
<text x="171.3" y="104.8">+3V3</text>
<text x="188.9" y="104.8">I2C1_SCL</text>
<text x="206.9" y="102.3">I2C1_SDA</text>
<text x="206.9" y="104.8">I2C1_SCL</text>
<text x="231" y="104.8">+3V3</text>
<text x="248.6" y="104.8">I2C2_SCL</text>
<text x="15.1" y="111.2">USBB_DM_DN4</text>
<text x="15.1" y="113.7">USBB_DP_DN4</text>
<text x="15.1" y="108.6">+5V</text>
<text x="180.2" y="108.6">2.2k</text>
<text x="239.9" y="108.6">2.2k</text>
<text x="15.1" y="116.3">GND</text>
<text x="60.8" y="115">1M</text>
<text x="147.2" y="115">GND</text>
<text x="147.2" y="117.5">+5V</text>
<text x="206.9" y="115">+5V</text>
<text x="206.9" y="117.5">GND</text>
<text x="147.2" y="120.1">I2C2_SCL</text>
<text x="147.2" y="122.6">I2C2_SDA</text>
<text x="206.9" y="120.1">I2C1_SDA</text>
<text x="206.9" y="122.6">I2C1_SCL</text>
<text x="62.1" y="126.4">100nF</text>
<text x="62.1" y="136.6">1nF</text>
</g>
<g font-size="2.2">
<text x="29.8" y="17.4">A1B12</text>
<text x="101.4" y="17.4">1</text>
<text x="125.5" y="17.4">1</text>
<text x="247.4" y="17.4">1</text>
<text x="31.1" y="20">A4B9</text>
<text x="33.8" y="22.5">B8</text>
<text x="37.6" y="18.7">GND</text>
<text x="37.6" y="21.2">VBUS</text>
<text x="37.6" y="23.8">SBU2</text>
<text x="101.4" y="20">2</text>
<text x="101.4" y="22.5">3</text>
<text x="103.7" y="18.7">1</text>
<text x="103.7" y="21.2">2</text>
<text x="103.7" y="23.8">3</text>
<text x="125.5" y="20">2</text>
<text x="125.5" y="22.5">3</text>
<text x="127.8" y="18.7">1</text>
<text x="127.8" y="21.2">2</text>
<text x="127.8" y="23.8">3</text>
<text x="159.8" y="20">2</text>
<text x="159.8" y="22.5">3</text>
<text x="162.1" y="18.7">1</text>
<text x="162.1" y="21.2">2</text>
<text x="162.1" y="23.8">3</text>
<text x="183.9" y="20">2</text>
<text x="183.9" y="22.5">3</text>
<text x="186.2" y="18.7">1</text>
<text x="186.2" y="21.2">2</text>
<text x="186.2" y="23.8">3</text>
<text x="208.1" y="20">2</text>
<text x="208.1" y="22.5">3</text>
<text x="210.4" y="18.7">1</text>
<text x="210.4" y="21.2">2</text>
<text x="210.4" y="23.8">3</text>
<text x="247.4" y="20">2</text>
<text x="247.4" y="22.5">3</text>
<text x="249.7" y="18.7">1</text>
<text x="249.7" y="21.2">2</text>
<text x="249.7" y="23.8">3</text>
<text x="33.8" y="25.1">A5</text>
<text x="33.8" y="27.6">B7</text>
<text x="37.6" y="26.3">CC1</text>
<text x="37.6" y="28.9">Dn2</text>
<text x="101.4" y="25.1">4</text>
<text x="103.7" y="26.3">4</text>
<text x="125.5" y="25.1">4</text>
<text x="127.8" y="26.3">4</text>
<text x="247.4" y="25.1">4</text>
<text x="249.7" y="26.3">4</text>
<text x="33.8" y="30.1">A6</text>
<text x="33.8" y="32.7">A7</text>
<text x="33.8" y="35.2">B6</text>
<text x="37.6" y="31.4">Dp1</text>
<text x="37.6" y="33.9">Dn1</text>
<text x="33.8" y="37.8">A8</text>
<text x="33.8" y="40.3">B5</text>
<text x="37.6" y="36.5">Dp2</text>
<text x="37.6" y="39">SBU1</text>
<text x="37.6" y="41.6">CC2</text>
<text x="45.8" y="38.8">EH</text>
<text x="45.8" y="41.3">EH</text>
<text x="49.4" y="37.8">4</text>
<text x="49.4" y="40.3">3</text>
<text x="29.8" y="45.4">B1A12</text>
<text x="31.1" y="42.8">B4A9</text>
<text x="37.6" y="44.1">VBUS</text>
<text x="37.6" y="46.6">GND</text>
<text x="45.8" y="43.9">EH</text>
<text x="45.8" y="46.4">EH</text>
<text x="49.4" y="42.8">2</text>
<text x="49.4" y="45.4">1</text>
<text x="101.4" y="53">1</text>
<text x="125.5" y="53">1</text>
<text x="159.8" y="53">1</text>
<text x="183.9" y="53">1</text>
<text x="208.1" y="53">1</text>
<text x="247.4" y="53">1</text>
<text x="29.8" y="58.1">A1B12</text>
<text x="37.6" y="59.3">GND</text>
<text x="101.4" y="55.5">2</text>
<text x="103.7" y="54.3">1</text>
<text x="103.7" y="56.8">2</text>
<text x="125.5" y="55.5">2</text>
<text x="125.5" y="58.1">3</text>
<text x="127.8" y="54.3">1</text>
<text x="127.8" y="56.8">2</text>
<text x="127.8" y="59.3">3</text>
<text x="159.8" y="55.5">2</text>
<text x="162.1" y="54.3">1</text>
<text x="162.1" y="56.8">2</text>
<text x="183.9" y="55.5">2</text>
<text x="186.2" y="54.3">1</text>
<text x="186.2" y="56.8">2</text>
<text x="208.1" y="55.5">2</text>
<text x="208.1" y="58.1">3</text>
<text x="210.4" y="54.3">1</text>
<text x="210.4" y="56.8">2</text>
<text x="210.4" y="59.3">3</text>
<text x="247.4" y="55.5">2</text>
<text x="247.4" y="58.1">3</text>
<text x="249.7" y="54.3">1</text>
<text x="249.7" y="56.8">2</text>
<text x="249.7" y="59.3">3</text>
<text x="31.1" y="60.6">A4B9</text>
<text x="33.8" y="63.2">B8</text>
<text x="33.8" y="65.7">A5</text>
<text x="37.6" y="61.9">VBUS</text>
<text x="37.6" y="64.4">SBU2</text>
<text x="101.4" y="65.7">1</text>
<text x="125.5" y="60.6">4</text>
<text x="125.5" y="63.2">5</text>
<text x="125.5" y="65.7">6</text>
<text x="127.8" y="61.9">4</text>
<text x="127.8" y="64.4">5</text>
<text x="159.8" y="65.7">1</text>
<text x="183.9" y="65.7">1</text>
<text x="208.1" y="60.6">4</text>
<text x="210.4" y="61.9">4</text>
<text x="247.4" y="60.6">4</text>
<text x="249.7" y="61.9">4</text>
<text x="33.8" y="68.2">B7</text>
<text x="33.8" y="70.8">A6</text>
<text x="37.6" y="67">CC1</text>
<text x="37.6" y="69.5">Dn2</text>
<text x="101.4" y="68.2">2</text>
<text x="103.7" y="67">1</text>
<text x="103.7" y="69.5">2</text>
<text x="127.8" y="67">6</text>
<text x="159.8" y="68.2">2</text>
<text x="162.1" y="67">1</text>
<text x="162.1" y="69.5">2</text>
<text x="183.9" y="68.2">2</text>
<text x="186.2" y="67">1</text>
<text x="186.2" y="69.5">2</text>
<text x="33.8" y="73.3">A7</text>
<text x="33.8" y="75.9">B6</text>
<text x="37.6" y="72">Dp1</text>
<text x="37.6" y="74.6">Dn1</text>
<text x="37.6" y="77.1">Dp2</text>
<text x="31.1" y="83.5">B4A9</text>
<text x="33.8" y="78.4">A8</text>
<text x="33.8" y="80.9">B5</text>
<text x="37.6" y="79.7">SBU1</text>
<text x="37.6" y="82.2">CC2</text>
<text x="45.8" y="79.4">EH</text>
<text x="45.8" y="82">EH</text>
<text x="49.4" y="78.4">4</text>
<text x="49.4" y="80.9">3</text>
<text x="49.4" y="83.5">2</text>
<text x="29.8" y="86">B1A12</text>
<text x="37.6" y="84.7">VBUS</text>
<text x="37.6" y="87.3">GND</text>
<text x="45.8" y="84.5">EH</text>
<text x="45.8" y="87">EH</text>
<text x="49.4" y="86">1</text>
<text x="35.3" y="98.7">1</text>
<text x="35.3" y="101.3">2</text>
<text x="37.6" y="100">VBUS</text>
<text x="161.1" y="97.4">1</text>
<text x="161.1" y="100">2</text>
<text x="163.4" y="98.7">1</text>
<text x="163.4" y="101.3">2</text>
<text x="220.8" y="97.4">1</text>
<text x="220.8" y="100">2</text>
<text x="223.1" y="98.7">1</text>
<text x="223.1" y="101.3">2</text>
<text x="35.3" y="103.8">3</text>
<text x="35.3" y="106.3">4</text>
<text x="37.6" y="102.5">D-</text>
<text x="37.6" y="105.1">D+</text>
<text x="37.6" y="107.6">GND</text>
<text x="161.1" y="102.5">3</text>
<text x="161.1" y="105.1">4</text>
<text x="163.4" y="103.8">3</text>
<text x="163.4" y="106.3">4</text>
<text x="220.8" y="102.5">3</text>
<text x="220.8" y="105.1">4</text>
<text x="223.1" y="103.8">3</text>
<text x="223.1" y="106.3">4</text>
<text x="35.3" y="108.9">5</text>
<text x="35.3" y="111.4">6</text>
<text x="35.3" y="114">7</text>
<text x="37.6" y="110.1">VBUS</text>
<text x="37.6" y="112.7">D-</text>
<text x="35.3" y="116.5">8</text>
<text x="35.3" y="119">9</text>
<text x="37.6" y="115.2">D+</text>
<text x="37.6" y="117.8">GND</text>
<text x="161.1" y="115.2">1</text>
<text x="161.1" y="117.8">2</text>
<text x="163.4" y="116.5">1</text>
<text x="163.4" y="119">2</text>
<text x="220.8" y="115.2">1</text>
<text x="220.8" y="117.8">2</text>
<text x="223.1" y="116.5">1</text>
<text x="223.1" y="119">2</text>
<text x="34.1" y="121.6">10</text>
<text x="34.1" y="124.1">11</text>
<text x="37.6" y="120.3">GND</text>
<text x="37.6" y="122.8">GND</text>
<text x="37.6" y="125.4">GND</text>
<text x="161.1" y="120.3">3</text>
<text x="161.1" y="122.8">4</text>
<text x="163.4" y="121.6">3</text>
<text x="163.4" y="124.1">4</text>
<text x="220.8" y="120.3">3</text>
<text x="220.8" y="122.8">4</text>
<text x="223.1" y="121.6">3</text>
<text x="223.1" y="124.1">4</text>
<text x="34.1" y="126.7">12</text>
<text x="37.6" y="127.9">GND</text>
</g>
<g font-size="2.2" fill="#000080">
<text x="36.7" y="14.7">USB1</text>
<text x="102.7" y="14.7">CN1</text>
<text x="126.9" y="14.7">CN2</text>
<text x="161.2" y="14.7">CN11</text>
<text x="185.3" y="14.7">CN12</text>
<text x="209.4" y="14.7">CN13</text>
<text x="248.8" y="14.7">CN19</text>
<text x="60.8" y="23.6">R110</text>
<text x="62.1" y="32.4">C93</text>
<text x="62.1" y="42.6">C94</text>
<text x="102.7" y="50.2">CN3</text>
<text x="126.9" y="50.2">CN5</text>
<text x="161.2" y="50.2">CN6</text>
<text x="185.3" y="50.2">CN8</text>
<text x="209.4" y="50.2">CN10</text>
<text x="248.8" y="50.2">CN18</text>
<text x="36.7" y="55.3">USB2</text>
<text x="66.3" y="56.6">UP_GND</text>
<text x="60.8" y="64.2">R111</text>
<text x="102.7" y="62.9">CN4</text>
<text x="161.2" y="62.9">CN7</text>
<text x="185.3" y="62.9">CN9</text>
<text x="62.1" y="73.1">C95</text>
<text x="62.1" y="83.2">C96</text>
<text x="36.7" y="95.9">USB3</text>
<text x="162.4" y="94.7">CN14</text>
<text x="180.2" y="95.9">R113</text>
<text x="222.1" y="94.7">CN16</text>
<text x="239.9" y="95.9">R115</text>
<text x="68.5" y="97.2">GND</text>
<text x="180.2" y="103.6">R114</text>
<text x="239.9" y="103.6">R116</text>
<text x="60.8" y="109.9">R112</text>
<text x="162.4" y="112.5">CN15</text>
<text x="222.1" y="112.5">CN17</text>
<text x="62.1" y="118.8">C91</text>
<text x="62.1" y="129">C92</text>
<text x="68.5" y="142.9">GND</text>
</g>
</svg>
